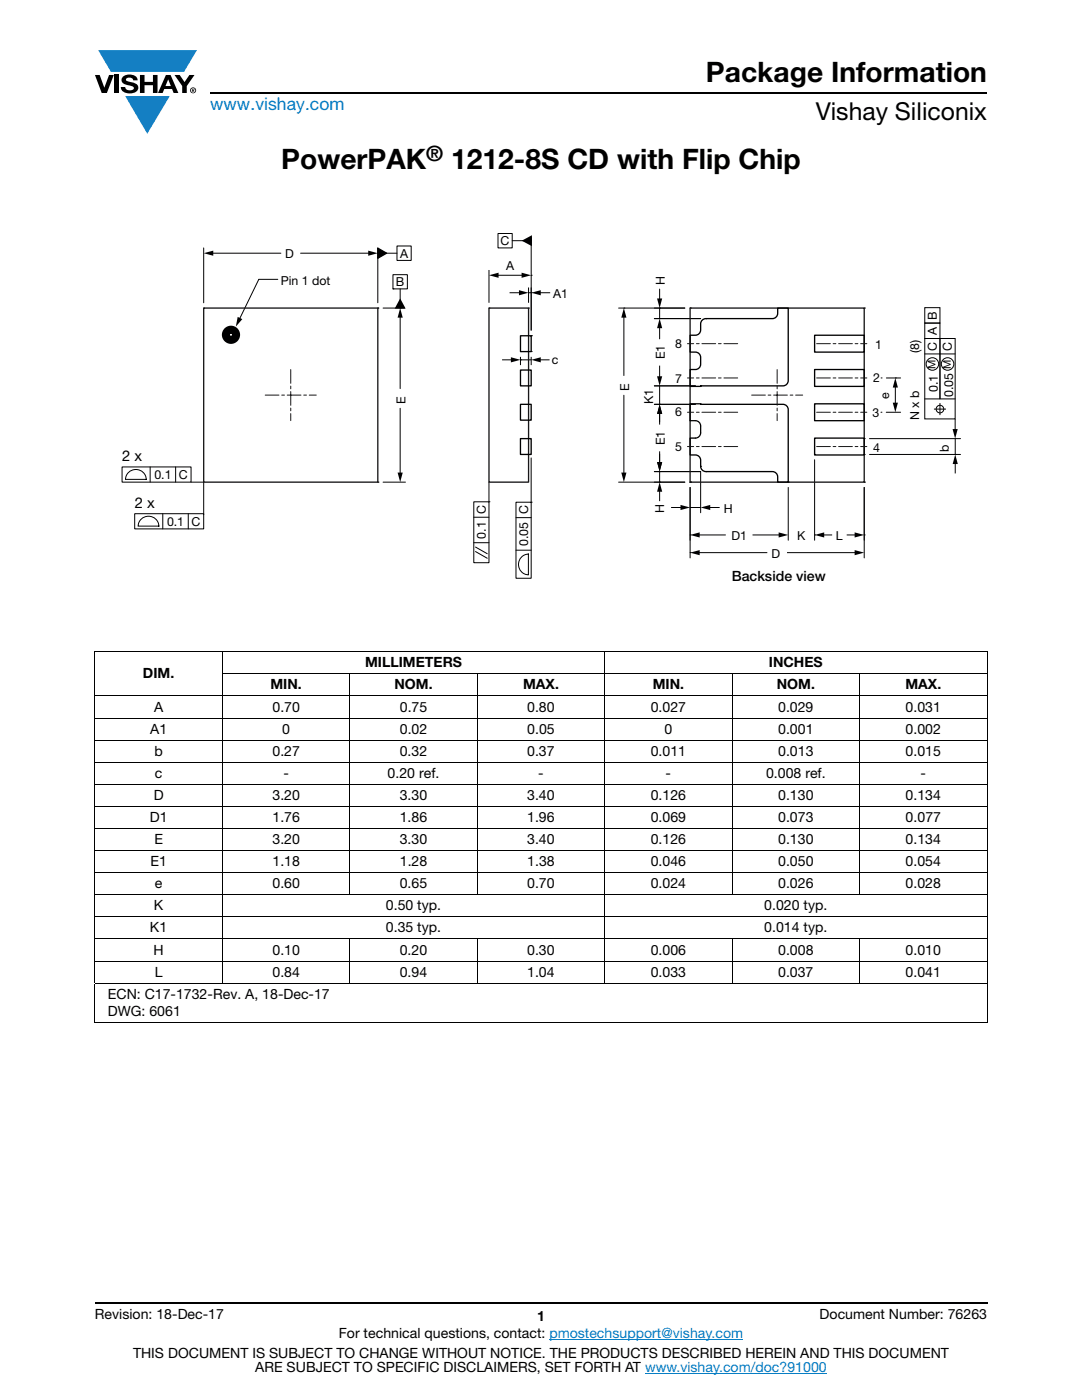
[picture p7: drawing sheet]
<svg xmlns="http://www.w3.org/2000/svg" width="216mm" height="279mm" viewBox="0 0 216 279" stroke-linecap="round" stroke-linejoin="round" font-family="sans-serif">
<g fill="#147fc3">
<path d="M19.6 10h19.7l-2.6 4.3h-1.1h-13.5z"/>
<path d="M25 19.2h8.9l-4.5 7.5z"/>
</g>
<g fill="#000">
<path d="M18.9 15h1l.9 2.5 1-2.5h.9l-1.4 3.6h-1zM22.9 15h.9v3.6h-.9zM24.6 15.3a2.1 2.1 0 0 1 2.8 .3l.1 .4h-.9a.79 .79 0 0 0-.7-.5 .79 .79 0 0 0-.8 .4l.3 .3 1 .2a1.08 1.08 0 0 1 1.2 1 1.08 1.08 0 0 1-1.1 1.2 1.73 1.73 0 0 1-2.4-1.2h.9a.96 .96 0 0 0 .8 .6 .96 .96 0 0 0 .9-.4 1.31 1.31 0 0 0-1.2-.6 1.03 1.03 0 0 1-1.1-.6 1.03 1.03 0 0 1 .2-1.1zM27.9 15h.9v1.3h1.7v-1.3h.9v3.6h-.9v-1.6h-1.7v1.6h-.9zM34.8 15h1.1l.9 1.4 1-1.4h1l-1.5 2.2v1.4h-.9v-1.4z"/>
<path d="M33.6 15.9l.5 1.3h-1.1zM33.1 15l-1.6 3.6h1l.3-.8h1.5l.3 .8h1l-1.6-3.6z"/>
<path d="M38.4 17.8h.2v.2h-.2zM38.3 17.7v.7h.1v-.3l.4 .3-.2-.3 .2-.2-.1-.2z"/>
<path d="M38.1 18a.46 .46 0 0 1 .9 0 .46 .46 0 0 1-.9 0zM37.9 18a.6 .6 0 0 0 1.2 0 .6 .6 0 0 0-1.2 0z"/>
</g>
<path d="M42 18.6h155M18.9 260h178.1" fill="none" stroke="#000" stroke-width=".36"/>
<path d="M109.6 267.3h38.7M128.7 274h36.3" fill="none" stroke="#067ec4" stroke-width=".2"/>
<g fill="none" stroke="#000" stroke-width=".2">
<path d="M18.9 130.1h25.4M18.9 138.9h178.1M18.9 130.2v65.9M44.3 134.5h152.7M44.4 130v66.3M44.5 130.1h152.5M69.8 134.4v44.3M95.2 134.4v44.3M120.7 130v66.3M146.1 134.4v44.3M171.5 134.4v44.3M197 130.2v8.6"/>
<path d="M197 139v57.1M18.9 143.3h178.1M18.9 147.7h178.1M18.9 152.1h178.1M18.9 156.5h178.1M18.9 160.9h178.1M18.9 165.4h178.1M18.9 169.8h178.1M18.9 174.2h178.1M18.9 178.6h178.1M18.9 183h178.1M18.9 187.4h178.1"/>
<path d="M18.9 191.8h178.1M18.9 196.2h178.1M18.9 196.3v7.8M69.8 187.3v9M95.2 187.3v9M146.1 187.3v9M171.5 187.3v9M197 196.3v7.8M18.9 204.2h178.1"/>
</g>
<path d="M24.3 46.5h167.4v70.1h-167.4z" fill="#fff"/>
<path d="M130.6 77h8.2M130.6 80.7h8.2M131.6 82.3v2" fill="none" stroke="#000001" stroke-width=".2"/>
<path d="M131.6 80.7l.5 1.9h-1z" fill="#000001"/>
<path d="M131.6 77v3.7M130.6 80.7h8.2M130.6 94.1h9.2M131.6 82.3v2.4" fill="none" stroke="#000001" stroke-width=".2"/>
<path d="M131.6 80.7l.5 1.9h-1z" fill="#000001"/>
<path d="M131.6 90.1v2.5" fill="none" stroke="#000001" stroke-width=".2"/>
<path d="M131.1 92.2h1l-.5 1.9z" fill="#000001"/>
<path d="M130.6 77h8.2M130.6 63.6h9.2M131.6 73v2.4" fill="none" stroke="#000001" stroke-width=".2"/>
<path d="M131.1 75.1h1l-.5 1.9z" fill="#000001"/>
<path d="M131.6 65.1v2.5" fill="none" stroke="#000001" stroke-width=".2"/>
<path d="M131.6 63.6l.5 1.9h-1z" fill="#000001"/>
<path d="M137.7 97.3v10.5M157.3 97.3v10.5M150.2 106.8h5.5" fill="none" stroke="#000001" stroke-width=".2"/>
<path d="M155.4 106.2l1.9 .6-1.9 .5z" fill="#000001"/>
<path d="M139.3 106.8h5.5" fill="none" stroke="#000001" stroke-width=".2"/>
<path d="M137.7 106.8l1.9-.6v1.1z" fill="#000001"/>
<path d="M130.6 94.1h9.2M130.6 96.2h6M131.6 90.6v2" fill="none" stroke="#000001" stroke-width=".2"/>
<path d="M131.1 92.2h1l-.5 1.9z" fill="#000001"/>
<path d="M131.6 97.8v2.2" fill="none" stroke="#000001" stroke-width=".2"/>
<path d="M131.6 96.2l.5 1.9h-1z" fill="#000001"/>
<path d="M131.6 57.7v2.2M130.6 63.6h9.2M130.6 61.5h6M131.6 94.1v2.1" fill="none" stroke="#000001" stroke-width=".2"/>
<path d="M131.1 59.6h1l-.5 1.9z" fill="#000001"/>
<path d="M131.6 61.5v2.1M162.5 91.8v16M172.4 97.3v10.5M164.1 106.8h1.9" fill="none" stroke="#000001" stroke-width=".2"/>
<path d="M162.5 106.8l2-.6v1.1z" fill="#000001"/>
<path d="M168.9 106.8h2" fill="none" stroke="#000001" stroke-width=".2"/>
<path d="M170.5 106.2l1.9 .6-1.9 .5z" fill="#000001"/>
<path d="M139.8 94.1v8.2M133.9 101.3h2.2" fill="none" stroke="#000001" stroke-width=".2"/>
<path d="M135.8 100.8l1.9 .5-1.9 .5z" fill="#000001"/>
<path d="M141.4 101.3h2.2" fill="none" stroke="#000001" stroke-width=".2"/>
<path d="M139.8 101.3l1.9-.5v1z" fill="#000001"/>
<path d="M173.5 87.5h18.2M173.5 90.7h18.2M190.6 83.6v2.4M137.7 101.3h2.1" fill="none" stroke="#000001" stroke-width=".2"/>
<path d="M190.1 85.6h1l-.5 1.9z" fill="#000001"/>
<path d="M190.6 92.3v2.2" fill="none" stroke="#000001" stroke-width=".2"/>
<path d="M190.6 90.7l.5 1.9h-1z" fill="#000001"/>
<path d="M176.9 75.4h2.8M178.7 77v3.7M176.8 82.3h2.9M190.6 87.5v3.2" fill="none" stroke="#000001" stroke-width=".2"/>
<g fill="#000001">
<path d="M178.1 80.4h1.1l-.5 1.9z"/>
<path d="M178.7 75.4l.5 1.9h-1.1z"/>
</g>
<path d="M123.4 61.5h13.2M124.5 78.9v15.8M123.4 96.2h13.2" fill="none" stroke="#000001" stroke-width=".2"/>
<path d="M124 94.3h1l-.5 1.9z" fill="#000001"/>
<path d="M124.5 63v11.9" fill="none" stroke="#000001" stroke-width=".2"/>
<path d="M124.5 61.5l.5 1.9h-1z" fill="#000001"/>
<path d="M137.7 97.3v14M172.4 97.3v14M157 110.3h13.9" fill="none" stroke="#000001" stroke-width=".2"/>
<path d="M170.5 109.8l1.9 .5-1.9 .5z" fill="#000001"/>
<path d="M139.3 110.3h13.8" fill="none" stroke="#000001" stroke-width=".2"/>
<path d="M137.7 110.3l1.9-.5v1z" fill="#000001"/>
<path d="M97.6 53.9v6.5M99.1 54.9h5.3M106 53.9v12.1" fill="none" stroke="#000001" stroke-width=".2"/>
<g fill="#000001">
<path d="M97.6 54.9l1.9-.5v1z"/>
<path d="M104.1 54.4l1.9 .5-1.9 .5z"/>
</g>
<path d="M40.6 49.5v10.9M42.2 50.5h13.8M75.4 49.5v10.9" fill="none" stroke="#000001" stroke-width=".2"/>
<path d="M40.6 50.5l2-.5v1z" fill="#000001"/>
<path d="M60 50.5h13.8" fill="none" stroke="#000001" stroke-width=".2"/>
<path d="M73.5 50l1.9 .5-1.9 .5z" fill="#000001"/>
<path d="M76.4 61.5h4.3M76.4 96.2h4.5M79.8 81.5v13.2" fill="none" stroke="#000001" stroke-width=".2"/>
<path d="M79.3 94.3h1.1l-.5 1.9z" fill="#000001"/>
<path d="M79.8 63v14.5" fill="none" stroke="#000001" stroke-width=".2"/>
<path d="M79.8 61.5l.6 1.9h-1.1z" fill="#000001"/>
<path d="M101.7 58.4h2.2M105.5 57.4v3M106 57.4v8.6" fill="none" stroke="#000001" stroke-width=".2"/>
<path d="M103.6 57.9l1.9 .5-1.9 .5z" fill="#000001"/>
<path d="M107.6 58.4h2.2" fill="none" stroke="#000001" stroke-width=".2"/>
<path d="M106 58.4l1.9-.5v1z" fill="#000001"/>
<path d="M105.5 58.4h.5M100.2 71.8h2.1M103.9 71.2v1.7M106 71.2v1.7" fill="none" stroke="#000001" stroke-width=".2"/>
<path d="M101.9 71.3l2 .5-2 .5z" fill="#000001"/>
<path d="M107.6 71.8h2.1" fill="none" stroke="#000001" stroke-width=".2"/>
<path d="M106 71.8l1.9-.5v1z" fill="#000001"/>
<path d="M75.4 50.5h3.8M79.2 49.1h2.8v2.9h-2.8zM103.9 71.8h2.1" fill="none" stroke="#000001" stroke-width=".2"/>
<path d="M75.4 49.5l1.7 1-1.7 1z" fill="none" stroke="#000001" stroke-width=".25"/>
<path d="M75.4 49.5l1.7 1-1.7 1z" fill="#000001"/>
<path d="M51.6 55.7l-3.9 8.1M78.4 54.8h2.9v2.9h-2.9zM78.4 57.7h.1M79.8 57.7v3.8M106 47.3v6.6M38.1 96.2h2.5v6.5M26.9 102.5h13.7v3.1h-13.7zM32.5 102.5v3.1M37.6 102.5v3.1" fill="none" stroke="#000001" stroke-width=".2"/>
<path d="M47.4 63.2l1 .5-1.3 1.5z" fill="#000001"/>
<g fill="none" stroke="#000001" stroke-width=".2">
<path d="M51.6 55.7h3.8M75.4 50.5h.1M106 58.4h.1M106 54.9h.1M40.6 61.5h.1M75.4 61.5h.1M79.8 61.5h.1M97.6 61.5h.1M103.9 70.2h.1M103.9 71.8h.1M105.5 61.5h.1M106 70.2h.1"/>
<path d="M106 67h.1M124.5 61.5h.1M131.6 63.6h.1M131.6 61.5h.1M137.7 61.5h.1M139.8 77h.1M140.9 63.6h.1M175.8 75.4h.1M178.7 75.4h.1M24.4 93.2h13.7v3h-13.7zM30 93.2v3M35 93.2v3"/>
<path d="M97.6 96.2v3.9M106 91.4v8.9M131.6 80.7h.1M131.6 94.1h.1M131.6 96.2h.1M137.7 96.2h.1M139.8 93.1h.1M139.8 80.7h.1M140.9 94.1h.1M157.3 96.2h.1M162.5 90.7h.1M172.4 96.2h.1"/>
<path d="M172.4 87.5h.1M172.4 90.7h.1M175.8 82.3h.1M190.6 90.7h.1M94.5 100.1h3.1v12.2h-3.1zM94.5 108.3h3.1M94.5 103.2h3.1M97.6 100.1h.1M103 109.8h3M103 103.3h3M103 100.2h3v15.2h-3zM106 100.2h.1"/>
<path d="M137.7 106.8h.1M137.7 101.3h.1M137.7 110.3h.1M162.5 106.8h.1M172.4 106.8h.1"/>
</g>
<path d="M103.9 67h2.1v3.2h-2.1zM103.9 73.8h2.1v3.2h-2.1zM140.2 63.8l.7-.2h13.2a1.05 1.05 0 0 0 1.1-1.1v-1h2.1v14.5a1.05 1.05 0 0 1-1.1 1l-18.5 .1v-3.4h1.1a1.05 1.05 0 0 0 1-1v-1.4a1.05 1.05 0 0 0-1-1h-1.1v-3.4h1.1a1.05 1.05 0 0 0 1-1.1l.1-1.5zM162.5 73.7h9.9v3.4h-9.9zM162.5 66.9h9.9v3.4h-9.9zM75.4 96.2h.1M103.9 80.7h2.1v3.2h-2.1zM103.9 87.5h2.1v3.2h-2.1zM137.7 84v-3.4l18.5 .1a1.05 1.05 0 0 1 1.1 1v14.5h-2.1v-1a1.05 1.05 0 0 0-1.1-1.1h-13.2a1.05 1.05 0 0 1-1.1-1v-1.2a1.05 1.05 0 0 0-1-1.1h-1.1v-3.4h1.1M162.5 87.4h9.9v3.4h-9.9zM162.5 80.6h9.9v3.4h-9.9z" fill="none" stroke="#000001" stroke-width=".26"/>
<path d="M40.6 61.5h34.8v34.7h-34.8zM97.6 61.5h7.9v34.7h-7.9zM137.7 61.5h34.7v34.7h-34.7zM172.4 61.5h.1" fill="none" stroke="#171419" stroke-width=".26"/>
<circle cx="46.1" cy="66.8" r=".79" fill="none" stroke="#000001" stroke-width="2.1"/>
<path d="M137.7 84h1.1a1.05 1.05 0 0 1 1 1v1.4a1.05 1.05 0 0 1-1 1" fill="none" stroke="#000001" stroke-width=".25"/>
<path d="M52.9 78.9h10.2M58 73.8v10.1M147.2 75.4h-10M147.2 68.6h-10M150 78.9h10.2M155.1 73.8v10.1M162.9 75.4h10.1M162.9 68.6h10.1M147.2 89.1h-10M147.2 82.3h-10M162.9 89.1h10.1M162.9 82.3h10.1" fill="none" stroke="#171419" stroke-width=".2" stroke-dasharray="2.7 .5 .5 .5"/>
<path d="M25.7 94.3a2.08 2.08 0 0 1 2.2-.5 2.08 2.08 0 0 1 1.3 1.9h-4.2l.1-.6zM28.2 103.6a2.08 2.08 0 0 1 2.2-.4 2.08 2.08 0 0 1 1.3 1.8h-4.1v-.5zM104 111.2l.9-.5 .5-.1v4.1a2.07 2.07 0 0 1-1.8-1.3 2.07 2.07 0 0 1 .4-2.2z" fill="none" stroke="#000" stroke-width=".2"/>
<path d="M79.8 59.5l1.1 2.1h-2.1z" fill="#000001"/>
<path d="M99.4 46.6h2.8v2.9h-2.8zM102.2 48h3.8" fill="none" stroke="#000001" stroke-width=".2"/>
<path d="M104.1 48l2-1.1v2.2z" fill="#000001"/>
<g fill="none" stroke="#000" stroke-width=".2">
<path d="M184.5 64.5h3.1v3.1h-3.1zM184.5 61.4h3.1v3.1h-3.1zM186.5 81.6h2.2M187.6 80.5v2.2M94.9 110.1l2.3 1.3M94.9 109.2l2.3 1.3"/>
<circle cx="186.1" cy="72.6" r="1.25"/>
<circle cx="189.1" cy="72.6" r="1.25"/>
<circle cx="187.6" cy="81.6" r=".76"/>
</g>
<path d="M184.5 79.6h6.1M184.5 70.6h6.1M184.5 67.6h3.1v12v-12h3v16h-6.1z" fill="none" stroke="#000001" stroke-width=".2"/>
<g font-size="5.6">
<text x="140.9" y="16.4">Package Information</text>
<text x="56.1" y="33.8">PowerPAK</text>
<text x="90" y="33.8">1212-8S CD with Flip Chip</text>
</g>
<text font-size="4.9" x="162.8" y="24">Vishay Siliconix</text>
<text font-size="4.2" x="85" y="32.1">®</text>
<text font-size="3.5" fill="#067ec4" x="42" y="21.9">www.vishay.com</text>
<g font-size="3" fill="#000001">
<text x="24.4" y="92">2 x</text>
<text x="26.9" y="101.3">2 x</text>
</g>
<text font-size="2.8" fill="#000001" x="146" y="116">Backside view</text>
<g font-size="2.8">
<text x="28.5" y="135.4">DIM.</text>
<text x="54" y="137.6">MIN.</text>
<text x="72.8" y="133.2">MILLIMETERS</text>
<text x="78.7" y="137.6">NOM.</text>
<text x="104.4" y="137.6">MAX.</text>
<text x="130.2" y="137.6">MIN.</text>
<text x="153.4" y="133.2">INCHES</text>
<text x="155" y="137.6">NOM.</text>
<text x="180.7" y="137.6">MAX.</text>
<text x="30.8" y="142">A</text>
<text x="54.4" y="142">0.70</text>
<text x="79.8" y="142">0.75</text>
<text x="105.2" y="142">0.80</text>
<text x="129.9" y="142">0.027</text>
<text x="155.3" y="142">0.029</text>
<text x="180.7" y="142">0.031</text>
<text x="30" y="146.4">A1</text>
<text x="56.3" y="146.4">0</text>
<text x="79.8" y="146.4">0.02</text>
<text x="105.2" y="146.4">0.05</text>
<text x="132.6" y="146.4">0</text>
<text x="155.3" y="146.4">0.001</text>
<text x="180.7" y="146.4">0.002</text>
<text x="30.8" y="150.8">b</text>
<text x="30.9" y="155.2">c</text>
<text x="54.4" y="150.8">0.27</text>
<text x="56.5" y="155.2">-</text>
<text x="77.3" y="155.2">0.20 ref.</text>
<text x="79.8" y="150.8">0.32</text>
<text x="105.2" y="150.8">0.37</text>
<text x="107.4" y="155.2">-</text>
<text x="129.9" y="150.8">0.011</text>
<text x="132.8" y="155.2">-</text>
<text x="152.8" y="155.2">0.008 ref.</text>
<text x="155.3" y="150.8">0.013</text>
<text x="180.7" y="150.8">0.015</text>
<text x="183.7" y="155.2">-</text>
<text x="30.7" y="159.6">D</text>
<text x="54.4" y="159.6">3.20</text>
<text x="79.8" y="159.6">3.30</text>
<text x="105.2" y="159.6">3.40</text>
<text x="129.9" y="159.6">0.126</text>
<text x="155.3" y="159.6">0.130</text>
<text x="180.7" y="159.6">0.134</text>
<text x="29.9" y="164.1">D1</text>
<text x="54.4" y="164.1">1.76</text>
<text x="79.8" y="164.1">1.86</text>
<text x="105.2" y="164.1">1.96</text>
<text x="129.9" y="164.1">0.069</text>
<text x="155.3" y="164.1">0.073</text>
<text x="180.7" y="164.1">0.077</text>
<text x="30" y="172.9">E1</text>
<text x="30.8" y="168.5">E</text>
<text x="54.4" y="168.5">3.20</text>
<text x="54.4" y="172.9">1.18</text>
<text x="79.8" y="168.5">3.30</text>
<text x="79.8" y="172.9">1.28</text>
<text x="105.2" y="168.5">3.40</text>
<text x="105.2" y="172.9">1.38</text>
<text x="129.9" y="168.5">0.126</text>
<text x="129.9" y="172.9">0.046</text>
<text x="155.3" y="168.5">0.130</text>
<text x="155.3" y="172.9">0.050</text>
<text x="180.7" y="168.5">0.134</text>
<text x="180.7" y="172.9">0.054</text>
<text x="30.9" y="177.3">e</text>
<text x="54.4" y="177.3">0.60</text>
<text x="79.8" y="177.3">0.65</text>
<text x="105.2" y="177.3">0.70</text>
<text x="129.9" y="177.3">0.024</text>
<text x="155.3" y="177.3">0.026</text>
<text x="180.7" y="177.3">0.028</text>
<text x="30.7" y="181.7">K</text>
<text x="77" y="181.7">0.50 typ.</text>
<text x="152.5" y="181.7">0.020 typ.</text>
<text x="29.9" y="186.1">K1</text>
<text x="30.6" y="190.5">H</text>
<text x="54.4" y="190.5">0.10</text>
<text x="77" y="186.1">0.35 typ.</text>
<text x="79.8" y="190.5">0.20</text>
<text x="105.2" y="190.5">0.30</text>
<text x="129.9" y="190.5">0.006</text>
<text x="152.5" y="186.1">0.014 typ.</text>
<text x="155.3" y="190.5">0.008</text>
<text x="180.7" y="190.5">0.010</text>
<text x="30.9" y="194.9">L</text>
<text x="54.4" y="194.9">0.84</text>
<text x="79.8" y="194.9">0.94</text>
<text x="105.2" y="194.9">1.04</text>
<text x="129.9" y="194.9">0.033</text>
<text x="155.3" y="194.9">0.037</text>
<text x="180.7" y="194.9">0.041</text>
<text x="21.5" y="199.3">ECN: C17-1732-Rev. A, 18-Dec-17</text>
<text x="21.5" y="202.9">DWG: 6061</text>
<text x="18.9" y="263.3">Revision: 18-Dec-17</text>
<text x="107.2" y="263.6">1</text>
<text x="163.6" y="263.3">Document Number: 76263</text>
<text x="67.6" y="267.1">For technical questions, contact: pmostechsupport@vishay.com</text>
<text x="26.5" y="271">THIS DOCUMENT IS SUBJECT TO CHANGE WITHOUT NOTICE. THE PRODUCTS DESCRIBED HEREIN AND THIS DOCUMENT</text>
<text x="50.9" y="273.8">ARE SUBJECT TO SPECIFIC DISCLAIMERS, SET FORTH AT www.vishay.com/doc?91000</text>
</g>
<g font-size="2.5" fill="#000001">
<text x="56.9" y="51.6">D</text>
<text x="79.8" y="51.4">A</text>
<text x="99.9" y="49">C</text>
<text x="101" y="54">A</text>
<text x="56" y="56.8">Pin 1 dot</text>
<text x="79" y="57.1">B</text>
<text x="110.3" y="59.5">A1</text>
<text x="132.7" y="56.8" transform="rotate(-90 132.7 56.8)">H</text>
<text x="132.7" y="71.7" transform="rotate(-90 132.7 71.7)">E1</text>
<text x="134.7" y="69.5">8</text>
<text x="174.6" y="69.6">1</text>
<text x="183.4" y="70.4" transform="rotate(-90 183.4 70.4)">(8)</text>
<text x="186.9" y="70" transform="rotate(-90 186.9 70)">C</text>
<text x="186.9" y="66.9" transform="rotate(-90 186.9 66.9)">A B</text>
<text x="189.9" y="70" transform="rotate(-90 189.9 70)">C</text>
<text x="110.1" y="72.7">c</text>
<text x="125.5" y="78" transform="rotate(-90 125.5 78)">E</text>
<text x="134.7" y="76.4">7</text>
<text x="174.2" y="76.2">2</text>
<text x="80.9" y="80.6" transform="rotate(-90 80.9 80.6)">E</text>
<text x="130.4" y="80.7" transform="rotate(-90 130.4 80.7)">K1</text>
<text x="134.7" y="83">6</text>
<text x="174.1" y="83.2">3</text>
<text x="177.4" y="79.6" transform="rotate(-90 177.4 79.6)">e</text>
<text x="183.4" y="83.9" transform="rotate(-90 183.4 83.9)">N x b</text>
<text x="187.1" y="78.2" transform="rotate(-90 187.1 78.2)">0.1</text>
<text x="190.2" y="79.3" transform="rotate(-90 190.2 79.3)">0.05</text>
<text x="132.7" y="88.8" transform="rotate(-90 132.7 88.8)">E1</text>
<text x="134.7" y="90">5</text>
<text x="30.8" y="95.6">0.1 C</text>
<text x="174.2" y="90.2">4</text>
<text x="189.3" y="90.1" transform="rotate(-90 189.3 90.1)">b</text>
<text x="33.3" y="104.9">0.1 C</text>
<text x="96.9" y="107.5" transform="rotate(-90 96.9 107.5)">0.1 C</text>
<text x="132.5" y="102.3" transform="rotate(-90 132.5 102.3)">H</text>
<text x="144.5" y="102.3">H</text>
<text x="145.9" y="107.8">D1</text>
<text x="159.1" y="107.8">K</text>
<text x="166.8" y="107.8">L</text>
<text x="105.4" y="109" transform="rotate(-90 105.4 109)">0.05 C</text>
<text x="154" y="111.3">D</text>
</g>
<g font-size="2.1" fill="#000001">
<text x="186.7" y="73.6" transform="rotate(-90 186.7 73.6)">M</text>
<text x="189.7" y="73.6" transform="rotate(-90 189.7 73.6)">M</text>
</g>
</svg>
